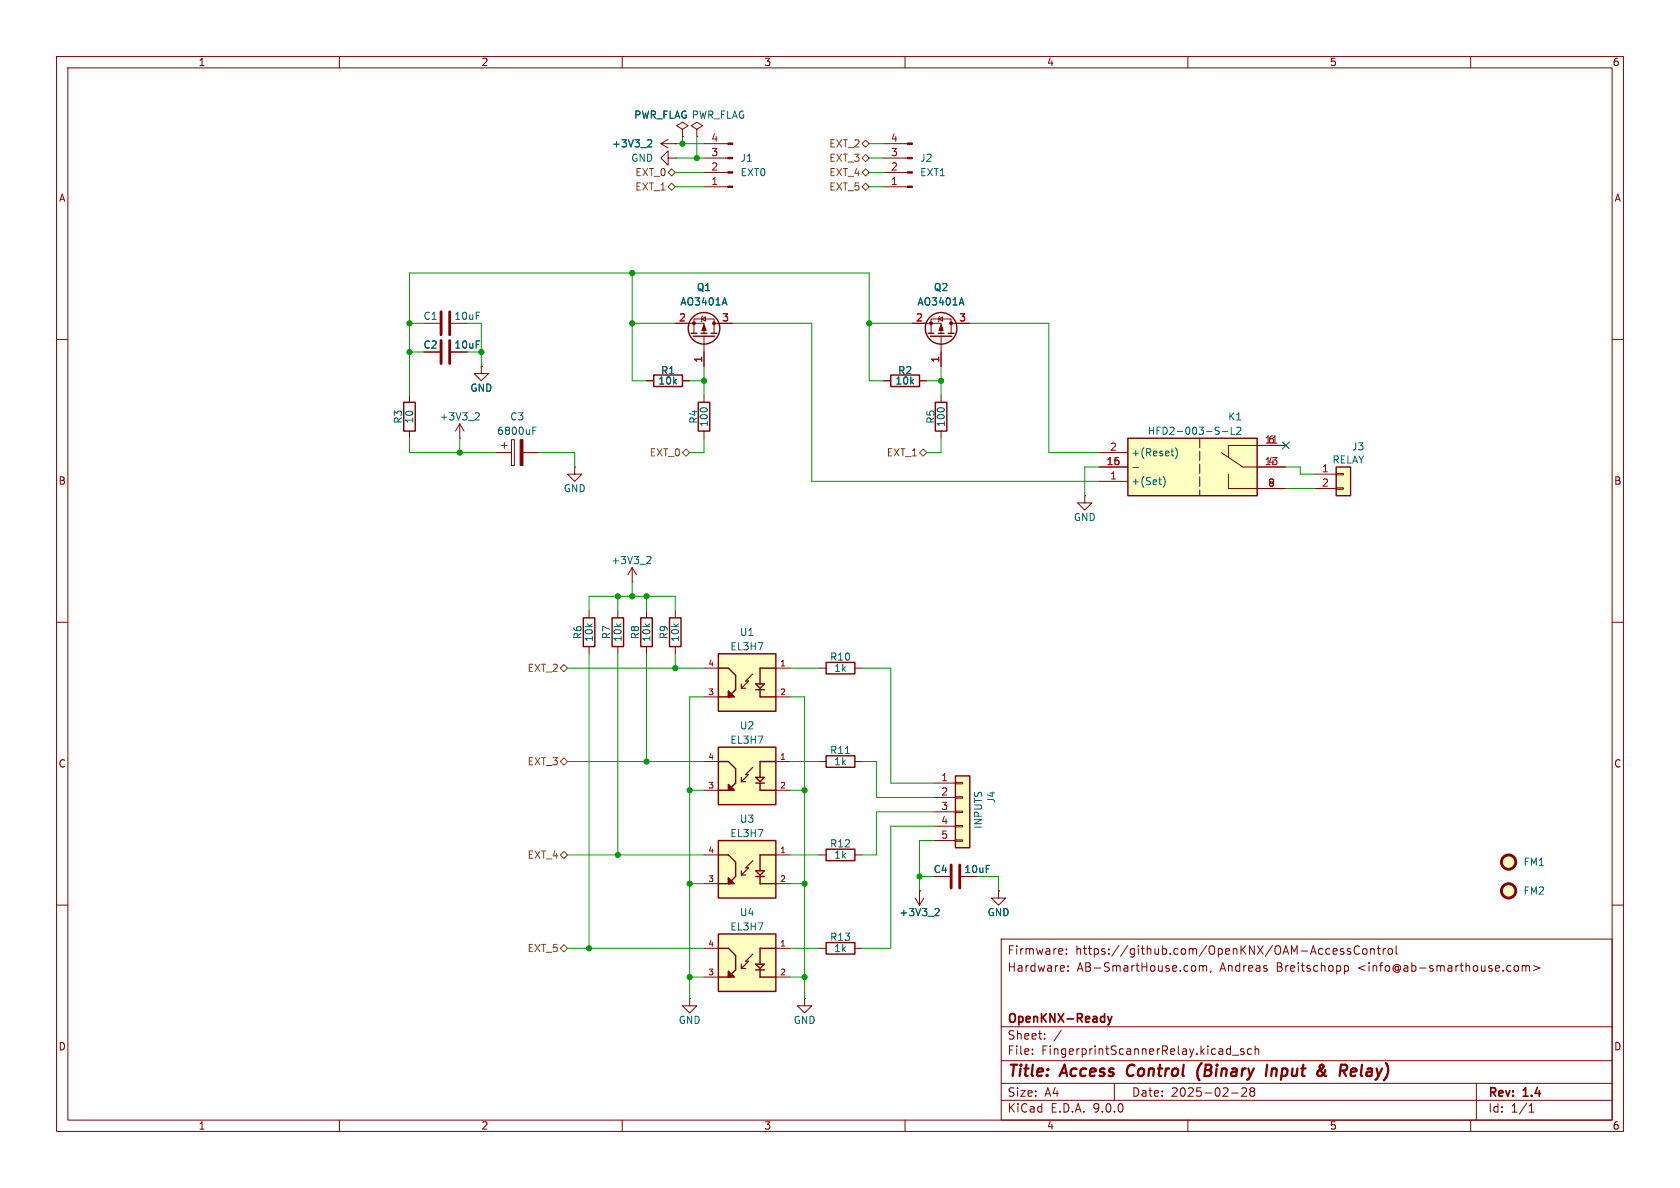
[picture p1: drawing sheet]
<svg xmlns="http://www.w3.org/2000/svg" width="297mm" height="210mm" viewBox="0 0 297 210" stroke-linecap="round" stroke-linejoin="round" font-family="sans-serif">
<g fill="none" stroke="#840000" stroke-width=".18">
<path d="M10 10h277v190h-277zM12 12h273v186h-273zM60 10v2M110 10v2M160 10v2M210 10v2M260 10v2M10 60h2M285 60h2M10 110h2M285 110h2M10 160h2"/>
<path d="M177 166h108v32h-108zM187.8 167.8l.1 .3-.7 .1M188.5 168.6v.1M188.5 167.8v.1M188.8 171.6v.1M188.8 170.8v.1M211.1 170.7l.3 .3v.4l-.3 .3M212 170.8l.5-.1 .2 .2M212 170.7v1M212.7 170.9l.2-.2 .3 .1 .1 .9M212.7 170.9v.8M214.1 171.6l-.1 .3"/>
<path d="M237.5 167.8l-.3-.1-.2 .2v.2l.5 .2v.3h-.5M237.7 170.8l.4-.1 .3 .3v.4l-.2 .2h-.5M237.7 170.7v1.5M238.7 167.8l-.3-.1-.2 .2v.2l.5 .2v.3h-.5M240.3 167.3a.6 .6 0 0 0-.7 0 .6 .6 0 0 0-.2 .8 .56 .56 0 0 0 .3 .5 .56 .56 0 0 0 .6 0M241 167.8l.4-.1 .3 .3v.4l-.3 .3-.4-.1-.1-.2v-.4zM242.3 167.8l.2-.1 .4 .1 .1 .9M242.3 167.7v1M243.5 167.7h.5M243.7 167.2v1.3l.3 .2M244.5 167.7v1M245 167.7l-.3 .1-.2 .2"/>
<path d="M245.5 167.8l.4-.1 .3 .3v.4l-.3 .3-.4-.1-.1-.2v-.4zM246.8 167.2v1.3l.2 .2M267.8 170.8l.4-.1 .3 .3v.4l-.3 .3-.4-.1-.1-.2v-.4zM269.1 170.8l.4-.1 .2 .2M269.1 170.7v1M269.7 170.9l.3-.2 .3 .1 .1 .9M269.7 170.9v.8M271.1 170.7l1.1 .4-1.1 .5M285 160h2M60 198v2M110 198v2M160 198v2"/>
<path d="M177 194.5h108M177 191.5h108M177 187.5h108M177 181.5h108M182.5 186.3v.1M182.5 185.5v.1M184.7 183.6v.1M184.7 182.8v.1M187.6 182.1l-1.3 2M197 191.5v3M210 198v2M217.7 193.2h1.2"/>
<path d="M217.9 186.5h1.1M219.9 185.5l-.4-.1-.2 .2 .1 .2 .5 .2v.3h-.6M220.3 192.4v.5l-.8 .9h.9M221 192.4v.3l.2 .2M221.2 185.5l-.4-.1-.3 .3v.4l.2 .2h.5M221.2 192.9l-.2 .3v.5l.2 .1 .5-.1 .1-.2-.1-.4-.2-.2M221.2 192.9h.3M221.7 192.4l.1 .3-.3 .2M221.9 185.5l.2-.1 .4 .1v.9M221.9 184.9v1.5M260 198v2M261 191.5v6.5"/>
<path d="M270.3 196.6h.9M270.3 195.5l.4-.4v1.5"/>
</g>
<path d="M199.5 188.5a1.27 1.27 0 0 0 0 1.6M212.4 187.9a2.35 2.35 0 0 0-.3 3.1M224.9 188.9l-.2 1.3M225.5 188.9l-.6 .2M234.2 190.1l.2 .1M234.3 189.2v.2M239 189l.6-.1 .1 .1 .1 .4-1 .1M239.6 190.1l-.6 .1" fill="none" stroke="#840000" stroke-width=".4"/>
<path d="M195.8 179.7l.4 1M196.6 179.7l-.4 1M196.2 180.7l-.1 .3-.3 .2" fill="none" stroke="#840000" stroke-width=".3"/>
<path d="M127 115.6h10.2v10.1h-10.2z" fill="#ffffc2"/>
<path d="M127 115.6h10.2v10.1h-10.2zM127 118.1h1.8l1.2 1.3v2.5l-1.2 1.3v-1l1 1h-2.8M137.2 118.1h-2.8v2.8M128.8 122.9l.2-.2v.5l.3-.3M128.8 122.4l.5 .5M129.3 122.9h.2M133.6 120.9h1.5l-.7 .8zM133.6 121.9h1.5M134.4 121.9v1.3h2.8M146 133.6h5.1v2h-5.1z" fill="none" stroke="#840000" stroke-width=".25"/>
<path d="M133.1 119.1l-1.3 1.3h.5l-1.2 1.3M131.1 121.7h.7M131.1 120.9v.8" fill="none" stroke="#840000" stroke-width=".2"/>
<path d="M124.5 118.1h2.5M137.2 118.1h2.5M124.5 123.2h2.5M137.2 123.2h2.5M144.8 134.6h1.2M151.1 134.6h1.3M161.8 158.8l.8 1.2M162.6 157.5h.1M162.6 157.5v2.5M163.3 158.8l-.7 1.2" fill="none" stroke="#840000" stroke-width=".18"/>
<path d="M149.5 133.2h.7M165.5 160.6l.4 .1 .1 .3-.8 .9h.8" fill="none" stroke="#006464" stroke-width=".18"/>
<path d="M127 165.1h10.2v10.2h-10.2z" fill="#ffffc2"/>
<path d="M127 165.1h10.2v10.2h-10.2zM127 167.6h1.8l1.2 1.3v2.6l-1.2 1.2v-1l1 1h-2.8M128.8 172.5l.2-.3v.5l.3-.2M128.8 172l.5 .5M129.3 172.5h.2M133.6 170.4h1.5l-.7 .8zM133.6 171.5h1.5M134.4 171.5v1.2h2.8M137.2 167.6h-2.8v2.8" fill="none" stroke="#840000" stroke-width=".25"/>
<path d="M131.1 171.2h.7M131.1 170.4v.8M133.1 168.7l-1.3 1.2h.5l-1.2 1.3" fill="none" stroke="#840000" stroke-width=".2"/>
<g fill="none" stroke="#840000" stroke-width=".18">
<path d="M116.8 25.4l1.3 .8M116.8 25.4h2.6M118.1 27.9v-1.2l-1.3 1.2 1.3 1.3v-1.3h1.3M118.1 24.6l-1.3 .8M119.4 27.9h.1M119.4 25.4h.1M74.9 57.2h2.8M79.8 57.2h2.7M85.1 64.8v1.2h-1.3l1.3 1.3 1.3-1.3h-1.3M85.1 64.8h.1M88.6 78.7h1.1M89.2 78.2v1"/>
<path d="M90.4 77.7h.5v4.6h-.5zM87.6 80h2.8M92.5 80h2.7M121.9 176.5v1.3h1.3l-1.3 1.3-1.3-1.3h1.3M121.9 176.5h.1M124.5 167.6h2.5M124.5 172.7h2.5M137.2 167.6h2.5M137.2 172.7h2.5M142.2 176.5v1.3h1.3l-1.3 1.3-1.2-1.3h1.2M142.2 176.5h.1"/>
</g>
<path d="M114.7 24.7l.4 .1 .1 .3-.8 .9h.8M94.2 76.1h.4M94.2 75.5h.6" fill="none" stroke="#006464" stroke-width=".18"/>
<path d="M91.9 77.7h.6v4.6h-.6z" fill="#840000" stroke="#840000" stroke-width=".18"/>
<path d="M78 55.1v4.1M79.5 55.1v4.1" fill="none" stroke="#840000" stroke-width=".51"/>
<path d="M127 148.6h10.2v10.2h-10.2z" fill="#ffffc2"/>
<g fill="none" stroke="#840000" stroke-width=".25">
<path d="M71.4 71.1h2v5.1h-2zM115.6 66.3h5v2h-5zM103.1 109.2h2.1v5.1h-2.1zM108.2 109.2h2v5.1h-2zM113.3 109.2h2v5.1h-2zM118.4 109.2h2v5.1h-2zM127 148.6h10.2v10.2h-10.2zM127 151.1h1.8l1.2 1.3v2.5l-1.2 1.3v-1l1 1h-2.8M128.8 156l.2-.3v.5l.3-.2M128.8 155.4l.5 .6M129.3 156h.2M133.6 153.9h1.5l-.7 .8z"/>
<path d="M133.6 154.9h1.5M134.4 154.9v1.3h2.8M137.2 151.1h-2.8v2.8"/>
</g>
<path d="M131.1 154.7h.7M131.1 153.9v.8M133.1 152.1l-1.3 1.3h.5l-1.2 1.3" fill="none" stroke="#840000" stroke-width=".2"/>
<g fill="none" stroke="#840000" stroke-width=".18">
<path d="M72.4 69.9v1.2M72.4 76.2v1.3M81.3 77.5h.1M81.3 74.9l.7 1.3M81.3 74.9l-.8 1.3M81.3 74.9v2.6M114.3 67.3h1.3M120.6 67.3h1.3M101.6 82.6v1.2h-1.3l1.3 1.3 1.3-1.3h-1.3M101.6 82.6h.1M104.1 108v1.2M104.1 114.3v1.3"/>
<path d="M109.2 108v1.2M109.2 114.3v1.3M114.3 108v1.2M114.3 114.3v1.3M119.4 108v1.2M119.4 114.3v1.3M124.5 151.1h2.5M124.5 156.2h2.5M137.2 151.1h2.5M137.2 156.2h2.5M176.5 157.5v1.3h-1.2l1.2 1.2 1.3-1.2h-1.3M176.5 157.5h.1"/>
</g>
<circle cx="266.7" cy="157.5" r="1.27" fill="#ffffc2" stroke="#ffffc2" stroke-width=".18"/>
<circle cx="266.7" cy="157.5" r="1.27" fill="none" stroke="#840000" stroke-width=".51"/>
<path d="M84.2 73h.4l.1 .3-.7 .9h.7" fill="none" stroke="#006464" stroke-width=".18"/>
<path d="M127 132.1h10.2v10.1h-10.2z" fill="#ffffc2"/>
<path d="M127 132.1h10.2v10.1h-10.2zM127 134.6h1.8l1.2 1.3v2.5l-1.2 1.3v-1l.7 .7M128.8 139.4l.2-.2v.5l.3-.3M128.8 138.9l.5 .5M129.3 139.4h.2M129.5 139.4l.3 .3h-2.8M133.6 137.4h1.5l-.7 .8zM133.6 138.4h1.5M134.4 138.4v1.3h2.8M137.2 134.6h-2.8v2.8" fill="none" stroke="#840000" stroke-width=".25"/>
<path d="M131.1 138.2h.7M131.1 137.4v.8M133.1 135.6l-1.3 1.3h.5l-1.2 1.3" fill="none" stroke="#840000" stroke-width=".2"/>
<path d="M74.9 62.2h2.8M79.8 62.2h2.7M111.8 102.9h.1M111.8 100.3l-.8 1.3M111.8 100.3l.7 1.3M111.8 100.3v2.6M124.5 134.6h2.5M124.5 139.7h2.5M137.2 134.6h2.5M137.2 139.7h2.5" fill="none" stroke="#840000" stroke-width=".18"/>
<path d="M114.5 98.4h.5l.1 .3-.8 .9h.8" fill="none" stroke="#006464" stroke-width=".18"/>
<g fill="none" stroke="#840000" stroke-width=".51">
<path d="M78 60.2v4.1M79.5 60.2v4.1"/>
<circle cx="266.7" cy="152.4" r="1.27"/>
</g>
<circle cx="266.7" cy="152.4" r="1.27" fill="#ffffc2" stroke="#ffffc2" stroke-width=".18"/>
<path d="M168.9 137.2h2.5v12.7h-2.5z" fill="#ffffc2"/>
<path d="M168.9 137.2h2.5v12.7h-2.5z" fill="none" stroke="#840000" stroke-width=".25"/>
<path d="M165.1 138.4h3.8M168.9 138.3h1.3v.3h-1.3zM165.1 141h3.8M165.1 143.5h3.8M165.1 146.1h3.8M165.1 148.6h3.8M168.9 140.8h1.3v.3h-1.3zM168.9 143.4h1.3v.2h-1.3zM168.9 145.9h1.3v.3h-1.3zM168.9 148.5h1.3v.2h-1.3z" fill="none" stroke="#840000" stroke-width=".18"/>
<path d="M236.2 82.6h2.6v5h-2.6z" fill="#ffffc2"/>
<g fill="none" stroke="#840000" stroke-width=".25">
<path d="M122.2 58.9h1M122.6 59.4h3.8M124 58.9h1M125.7 58.9h1M123.4 71.1h2.1v5.1h-2.1zM236.2 82.6h2.6v5h-2.6zM146 117.1h5.1v2h-5.1z"/>
<circle cx="124.5" cy="58" r="2.79"/>
</g>
<g fill="none" stroke="#840000" stroke-width=".18">
<path d="M120.6 22.9l1.1-.7-1.1-.6-1 .6 1 .7v1.2M120.6 24.1h.1M123.2 22.9l1-.7-1-.6-1 .6 1 .7v1.2M123.2 24.1h.1M119.4 57.2h5.1v1.7M122.7 58.9v-2.5h3.5v2.5M124.1 56.4l.6-.4v.8zM124.2 55.9l-.1 .1v.8l-.1 .1M124.5 59.4v5.4M126.2 57.2h3.3M124.5 69.9v1.2M124.5 76.2v1.3"/>
<path d="M232.4 83.8h3.8M232.4 86.4h3.8M236.2 83.7h1.3v.2h-1.3zM236.2 86.2h1.3v.3h-1.3zM144.8 118.1h1.2M151.1 118.1h1.3"/>
</g>
<g fill="#840000" stroke="#840000" stroke-width=".18">
<path d="M124.5 57.4l.3 1h-.7z"/>
<circle cx="126.2" cy="57.1" r=".25"/>
<circle cx="122.7" cy="57.1" r=".25"/>
</g>
<path d="M128.1 52.6l.4 1.3" fill="none" stroke="#006464" stroke-width=".18"/>
<path d="M199.4 77.5h22.8v10.1h-22.8z" fill="#ffffc2"/>
<g fill="none" stroke="#840000" stroke-width=".18">
<path d="M119.4 25.4h.1M120.6 24.1h.1M124.5 33h4.2M124.5 30.5h4.2M124.5 27.9h4.2M124.5 25.4h4.2M156.2 33h4.2M156.2 30.5h4.2M156.2 27.9h4.2M156.2 25.4h4.2M119.4 57.2h2.5M127 57.2h2.5"/>
<path d="M161.3 57.2h5.1v1.7M164.6 58.9v-2.5h3.5v2.5M166 56.4l.6-.4v.8zM166.1 55.9l-.1 .1v.8l-.1 .1M166.4 59.4v5.4M168.1 57.2h3.3M74.9 62.2h2.8M79.8 62.2h2.7M85.1 64.8h.1M114.3 67.3h1.3M120.6 67.3h1.3M124.5 62.2v2.6"/>
<path d="M156.2 67.3h1.3M162.6 67.3h1.2M166.4 69.9v1.2M166.4 76.2v1.3M227.3 78.7h-10.1v2.1M191.8 87.6v1.3h-1.3l1.3 1.3 1.2-1.3h-1.2M191.8 87.6h.1M194.3 82.6h5.1M194.3 80h5.1M194.3 85.1h5.1M215.9 80l3.8 2.6h7.6M217.2 83.8v2.6h10.1"/>
<path d="M144.8 151.1h1.2M151.1 151.1h1.3M162.6 157.5h.1M165.1 154.9h2.8M169.9 154.9h2.8M176.5 157.5h.1M144.8 167.6h1.2M151.1 167.6h1.3"/>
</g>
<g fill="none" stroke="#840000" stroke-width=".25">
<path d="M164.1 58.9h1M164.5 59.4h3.8M165.9 58.9h1M167.6 58.9h1.1M157.5 66.3h5.1v2h-5.1zM165.4 71.1h2v5.1h-2zM199.4 77.5h22.8v10.1h-22.8zM146 150.1h5.1v2h-5.1zM146 166.6h5.1v2.1h-5.1z"/>
<circle cx="166.4" cy="58" r="2.79"/>
</g>
<path d="M212.1 77.5v10.1" fill="none" stroke="#840000" stroke-width=".18" stroke-dasharray="1.7 .6"/>
<g fill="none" stroke="#006464" stroke-width=".18">
<path d="M114.7 24.7l.4 .1 .1 .3-.8 .9h.8M128.1 52.6l.4 1.3M170 52.6l.4 1.3M207 79.7h.5M207.8 79.1a1.46 1.46 0 0 1 0 2M216.1 76.3h1M217.7 75.5v1.3h.6M218.6 75.6l.5-.1 .3 .4-.8 .9h.8M200.3 82.6h1M204.8 84.8h.5M205.2 85.7h.1M205.6 84.2a1.46 1.46 0 0 1 0 2"/>
<path d="M207.2 80.4l.3 .2M165.5 160.6l.4 .1 .1 .3-.8 .9h.8"/>
</g>
<path d="M225 78.3h.8" fill="none" stroke="#a90000" stroke-width=".18"/>
<g fill="#840000" stroke="#840000" stroke-width=".18">
<path d="M160.4 32.9h.9v.2h-.9z"/>
<path d="M160.4 30.4h.9v.2h-.9z"/>
<path d="M160.4 27.8h.9v.3h-.9z"/>
<path d="M160.4 25.3h.9v.2h-.9z"/>
<path d="M128.7 32.9h.8v.2h-.8z"/>
<path d="M128.7 30.4h.8v.2h-.8z"/>
<path d="M128.7 27.8h.8v.3h-.8z"/>
<path d="M128.7 25.3h.8v.2h-.8z"/>
<path d="M166.4 57.4l.4 1h-.8z"/>
<circle cx="168.1" cy="57.1" r=".25"/>
<circle cx="164.6" cy="57.1" r=".25"/>
</g>
<path d="M168.1 152.9v4.1M169.7 152.9v4.1" fill="none" stroke="#840000" stroke-width=".51"/>
<path d="M118.1 33l.6-.6 .7 .6-.7 .7zM118.1 30.5l.6-.7 .7 .7-.7 .6zM152.4 25.4l.6-.6 .7 .6-.7 .6zM152.4 27.9l.6-.6 .7 .6-.7 .7zM152.4 33l.6-.6 .7 .6-.7 .7zM152.4 30.5l.6-.7 .7 .7-.7 .6zM120.6 80l.7-.6 .6 .6-.6 .6zM162.6 80l.6-.6 .6 .6-.6 .6zM99.1 118.1l.6-.6 .6 .6-.6 .6zM99.1 134.6l.6-.6 .6 .6-.6 .7zM99.1 151.1l.6-.6 .6 .6-.6 .7zM99.1 167.6l.6-.6 .6 .6-.6 .7z" fill="none" stroke="#725600" stroke-width=".18"/>
<g fill="none" stroke="#009600" stroke-width=".18">
<path d="M119.4 25.4h5.1M119.4 27.9h5.1M119.4 33h5.1M119.4 30.5h5.1M120.6 24.1v1.3M123.2 24.1v3.8M153.7 25.4h2.5M153.7 27.9h2.5M153.7 33h2.5M153.7 30.5h2.5M72.4 57.2h2.5M82.5 57.2h2.6v7.6"/>
<path d="M111.8 48.3v19h2.5M111.8 57.2h7.6M129.5 57.2h14v27.9h50.8M153.7 57.2h7.6M171.4 57.2h14v22.8h8.9M72.4 62.2h2.5M72.4 77.5v2.5h15.2M81.3 77.5v2.5M82.5 62.2h2.6M121.9 67.3h2.6M124.5 77.5v2.5h-2.6M124.5 64.8v5.1"/>
<path d="M156.2 67.3h-2.5v-19h-81.3v21.6M163.8 67.3h2.6M166.4 77.5v2.5h-2.6M166.4 64.8v5.1M95.2 80h6.4v2.6M194.3 82.6h-2.5v5M227.3 86.4h5.1M227.3 82.6h2.6v1.2h2.5M100.3 118.1h24.2M104.1 108v-2.6h15.3v2.6M104.1 115.6v52M109.2 105.4v2.6"/>
<path d="M109.2 115.6v35.5M111.8 102.9v2.5M114.3 105.4v2.6M114.3 115.6v19M119.4 115.6v2.5M139.7 118.1h5.1M152.4 118.1h5.1v20.3h7.6M100.3 134.6h24.2M121.9 139.7h2.6M124.5 123.2h-2.6v53.3M139.7 134.6h5.1M139.7 139.7h2.5"/>
<path d="M139.7 123.2h2.5v53.3M152.4 134.6h2.5v6.4h10.2M100.3 151.1h24.2M121.9 156.2h2.6M139.7 156.2h2.5M139.7 151.1h5.1M162.6 154.9h2.5M165.1 143.5h-10.2v7.6h-2.5M165.1 146.1h-7.6v21.5h-5.1M165.1 148.6h-2.5v8.9M172.7 154.9h3.8v2.6M100.3 167.6h24.2"/>
<path d="M121.9 172.7h2.6M139.7 172.7h2.5M139.7 167.6h5.1"/>
</g>
<path d="M226.7 78.1l1.2 1.2M227.9 78.1l-1.2 1.2" fill="none" stroke="#000084" stroke-width=".18"/>
<g fill="#009600" stroke="#009600" stroke-width=".18">
<circle cx="121.9" cy="172.7" r=".46"/>
<circle cx="109.2" cy="151.1" r=".46"/>
<circle cx="114.3" cy="134.6" r=".46"/>
<circle cx="121.9" cy="139.7" r=".46"/>
<circle cx="104.1" cy="167.6" r=".46"/>
<circle cx="121.9" cy="156.2" r=".46"/>
<circle cx="81.3" cy="80" r=".46"/>
<circle cx="111.8" cy="48.3" r=".46"/>
<circle cx="111.8" cy="57.2" r=".46"/>
<circle cx="120.6" cy="25.4" r=".46"/>
<circle cx="85.1" cy="62.2" r=".46"/>
<circle cx="72.4" cy="57.2" r=".46"/>
<circle cx="72.4" cy="62.2" r=".46"/>
<circle cx="109.2" cy="105.4" r=".46"/>
<circle cx="111.8" cy="105.4" r=".46"/>
<circle cx="124.5" cy="67.3" r=".46"/>
<circle cx="114.3" cy="105.4" r=".46"/>
<circle cx="119.4" cy="118.1" r=".46"/>
<circle cx="153.7" cy="57.2" r=".46"/>
<circle cx="123.2" cy="27.9" r=".46"/>
<circle cx="166.4" cy="67.3" r=".46"/>
<circle cx="162.6" cy="154.9" r=".46"/>
<circle cx="142.2" cy="156.2" r=".46"/>
<circle cx="142.2" cy="139.7" r=".46"/>
<circle cx="142.2" cy="172.7" r=".46"/>
</g>
<g font-size="2.8" fill="#840000">
<text x="178" y="190.9">Title:</text>
<text x="187.7" y="190.9">Access</text>
<text x="200.1" y="190.9">Control</text>
<text x="213.3" y="190.9">(Binary</text>
<text x="226.2" y="190.9">Input</text>
<text x="236.1" y="190.9">&amp;</text>
<text x="240.9" y="190.9">Relay)</text>
</g>
<g font-size="2.1" fill="#840000">
<text x="178" y="172">Hardware:</text>
<text x="178" y="169">Firmware:</text>
<text x="190.1" y="169">https://github.com/OpenKNX/OAM-AccessControl</text>
<text x="190.4" y="172">AB-SmartHouse.com,</text>
<text x="215.7" y="172">Andreas</text>
<text x="225.8" y="172">Breitschopp</text>
<text x="240.3" y="172">&lt;info@ab-smarthouse.com&gt;</text>
<text x="178" y="184">Sheet:</text>
<text x="178" y="181.2">OpenKNX-Ready</text>
<text x="178" y="186.7">File:</text>
<text x="184.1" y="186.7">FingerprintScannerRelay.kicad_sch</text>
<text x="178" y="196.9">KiCad</text>
<text x="178" y="194.1">Size:</text>
<text x="184.7" y="194.1">A4</text>
<text x="185.7" y="196.9">E.D.A.</text>
<text x="193.3" y="196.9">9.0.0</text>
<text x="200" y="194.1">Date:</text>
<text x="207" y="194.1">2025-02-28</text>
<text x="263" y="194.3">Rev:</text>
<text x="263" y="196.9">Id:</text>
<text x="267.1" y="196.9">1/1</text>
<text x="269.4" y="194.3">1.4</text>
</g>
<g font-size="1.8" fill="#840000">
<text x="35" y="11.9">1</text>
<text x="85" y="11.9">2</text>
<text x="135" y="11.9">3</text>
<text x="185" y="11.9">4</text>
<text x="235" y="11.9">5</text>
<text x="285" y="11.9">6</text>
<text x="10.3" y="35.9">A</text>
<text x="285.3" y="35.9">A</text>
<text x="10.3" y="85.9">B</text>
<text x="285.3" y="85.9">B</text>
<text x="10.3" y="135.9">C</text>
<text x="285.3" y="135.9">C</text>
<text x="10.3" y="185.9">D</text>
<text x="285.3" y="185.9">D</text>
<text x="35" y="199.9">1</text>
<text x="85" y="199.9">2</text>
<text x="135" y="199.9">3</text>
<text x="185" y="199.9">4</text>
<text x="235" y="199.9">5</text>
<text x="285" y="199.9">6</text>
</g>
<g font-size="1.8" fill="#006464">
<text x="112" y="21.2">PWR_FLAG PWR_FLAG</text>
<text x="112" y="21.2">PWR_FLAG</text>
<text x="108.1" y="26.3">+3V3_2</text>
<text x="111.5" y="28.8">GND</text>
<text x="130.8" y="28.8">J1</text>
<text x="162.6" y="28.8">J2</text>
<text x="130.8" y="31.3">EXT0</text>
<text x="162.6" y="31.3">EXT1</text>
<text x="123.1" y="51.7">Q1</text>
<text x="165" y="51.7">Q2</text>
<text x="74.8" y="56.7">C1</text>
<text x="80.2" y="56.7">10uF</text>
<text x="120.2" y="54.2">AO3401A</text>
<text x="162.1" y="54.2">AO3401A</text>
<text x="74.8" y="61.8">C2</text>
<text x="80.2" y="61.8">10uF</text>
<text x="83.1" y="69.4">GND</text>
<text x="116.3" y="68.2">10k</text>
<text x="116.8" y="66.4">R1</text>
<text x="158.2" y="68.2">10k</text>
<text x="158.7" y="66.4">R2</text>
<text x="71.3" y="75" transform="rotate(-90 71.3 75)">R3</text>
<text x="73.3" y="75" transform="rotate(-90 73.3 75)">10</text>
<text x="77.6" y="74.5">+3V3_2</text>
<text x="87.8" y="77.1">6800uF</text>
<text x="90.1" y="74.5">C3</text>
<text x="123.5" y="75" transform="rotate(-90 123.5 75)">R4</text>
<text x="125.3" y="75.6" transform="rotate(-90 125.3 75.6)">100</text>
<text x="165.4" y="75" transform="rotate(-90 165.4 75)">R5</text>
<text x="167.2" y="75.6" transform="rotate(-90 167.2 75.6)">100</text>
<text x="202.8" y="77.1">HFD2-003-S-L2</text>
<text x="217" y="74.5">K1</text>
<text x="199.9" y="80.9">+(Reset)</text>
<text x="235.5" y="82.1">RELAY</text>
<text x="238.9" y="79.8">J3</text>
<text x="99.6" y="87.2">GND</text>
<text x="199.9" y="86">+(Set)</text>
<text x="189.7" y="92.3">GND</text>
<text x="108" y="99.9">+3V3_2</text>
<text x="103" y="113.1" transform="rotate(-90 103 113.1)">R6</text>
<text x="105" y="113.6" transform="rotate(-90 105 113.6)">10k</text>
<text x="108.1" y="113.1" transform="rotate(-90 108.1 113.1)">R7</text>
<text x="110.1" y="113.6" transform="rotate(-90 110.1 113.6)">10k</text>
<text x="113.2" y="113.1" transform="rotate(-90 113.2 113.1)">R8</text>
<text x="115.2" y="113.6" transform="rotate(-90 115.2 113.6)">10k</text>
<text x="118.2" y="113.1" transform="rotate(-90 118.2 113.1)">R9</text>
<text x="120.2" y="113.6" transform="rotate(-90 120.2 113.6)">10k</text>
<text x="130.7" y="112.6">U1</text>
<text x="129" y="115.2">EL3H7</text>
<text x="146.6" y="117">R10</text>
<text x="147.4" y="119">1k</text>
<text x="129" y="131.7">EL3H7</text>
<text x="130.7" y="129.1">U2</text>
<text x="146.6" y="133.5">R11</text>
<text x="147.4" y="135.5">1k</text>
<text x="176.1" y="142.1" transform="rotate(-90 176.1 142.1)">J4</text>
<text x="129" y="148.2">EL3H7</text>
<text x="130.7" y="145.6">U3</text>
<text x="146.6" y="150">R12</text>
<text x="173.8" y="146.6" transform="rotate(-90 173.8 146.6)">INPUTS</text>
<text x="147.4" y="152">1k</text>
<text x="164.9" y="154.5">C4</text>
<text x="170.4" y="154.5">10uF</text>
<text x="269.2" y="153.3">FM1</text>
<text x="269.2" y="158.3">FM2</text>
<text x="129" y="164.7">EL3H7</text>
<text x="130.7" y="162.2">U4</text>
<text x="146.6" y="166.5">R13</text>
<text x="158.9" y="162.2">+3V3_2</text>
<text x="174.5" y="162.2">GND</text>
<text x="147.4" y="168.5">1k</text>
<text x="119.9" y="181.2">GND</text>
<text x="140.2" y="181.2">GND</text>
</g>
<g font-size="1.8" fill="#a90000">
<text x="125.7" y="27.7">3</text>
<text x="125.7" y="25.1">4</text>
<text x="157.4" y="27.7">3</text>
<text x="157.4" y="25.1">4</text>
<text x="125.7" y="32.8">1</text>
<text x="125.7" y="30.2">2</text>
<text x="157.4" y="32.8">1</text>
<text x="157.4" y="30.2">2</text>
<text x="119.9" y="56.9">2</text>
<text x="127.6" y="56.9">3</text>
<text x="161.9" y="56.9">2</text>
<text x="169.5" y="56.9">3</text>
<text x="124.2" y="64.2" transform="rotate(-90 124.2 64.2)">1</text>
<text x="166.1" y="64.2" transform="rotate(-90 166.1 64.2)">1</text>
<text x="195.5" y="82.3">15</text>
<text x="196.1" y="79.8">2</text>
<text x="196.5" y="82.3">6</text>
<text x="223.5" y="82.3">13</text>
<text x="224.1" y="78.5">6</text>
<text x="224.1" y="82.3">4</text>
<text x="233.6" y="83.6">1</text>
<text x="196.1" y="84.8">1</text>
<text x="224.1" y="86.1">9</text>
<text x="233.6" y="86.1">2</text>
<text x="166.3" y="138.2">1</text>
<text x="166.3" y="140.7">2</text>
<text x="166.3" y="143.3">3</text>
<text x="166.3" y="145.8">4</text>
<text x="166.3" y="148.3">5</text>
</g>
<g font-size="1.8" fill="#725600">
<text x="146.5" y="26.3">EXT_2</text>
<text x="146.5" y="28.8">EXT_3</text>
<text x="112.2" y="33.9">EXT_1</text>
<text x="112.2" y="31.3">EXT_0</text>
<text x="146.5" y="33.9">EXT_5</text>
<text x="146.5" y="31.3">EXT_4</text>
<text x="114.8" y="80.9">EXT_0</text>
<text x="156.7" y="80.9">EXT_1</text>
<text x="93.2" y="119">EXT_2</text>
<text x="93.2" y="135.5">EXT_3</text>
<text x="93.2" y="152">EXT_4</text>
<text x="93.2" y="168.5">EXT_5</text>
</g>
<g font-size="1.4" fill="#a90000">
<text x="125.1" y="117.9">4</text>
<text x="137.8" y="117.9">1</text>
<text x="125.1" y="122.9">3</text>
<text x="137.8" y="122.9">2</text>
<text x="125.1" y="134.4">4</text>
<text x="137.8" y="134.4">1</text>
<text x="125.1" y="139.4">3</text>
<text x="137.8" y="139.4">2</text>
<text x="125.1" y="150.9">4</text>
<text x="125.1" y="156">3</text>
<text x="137.8" y="150.9">1</text>
<text x="137.8" y="156">2</text>
<text x="125.1" y="167.4">4</text>
<text x="137.8" y="167.4">1</text>
<text x="125.1" y="172.5">3</text>
<text x="137.8" y="172.5">2</text>
</g>
</svg>
